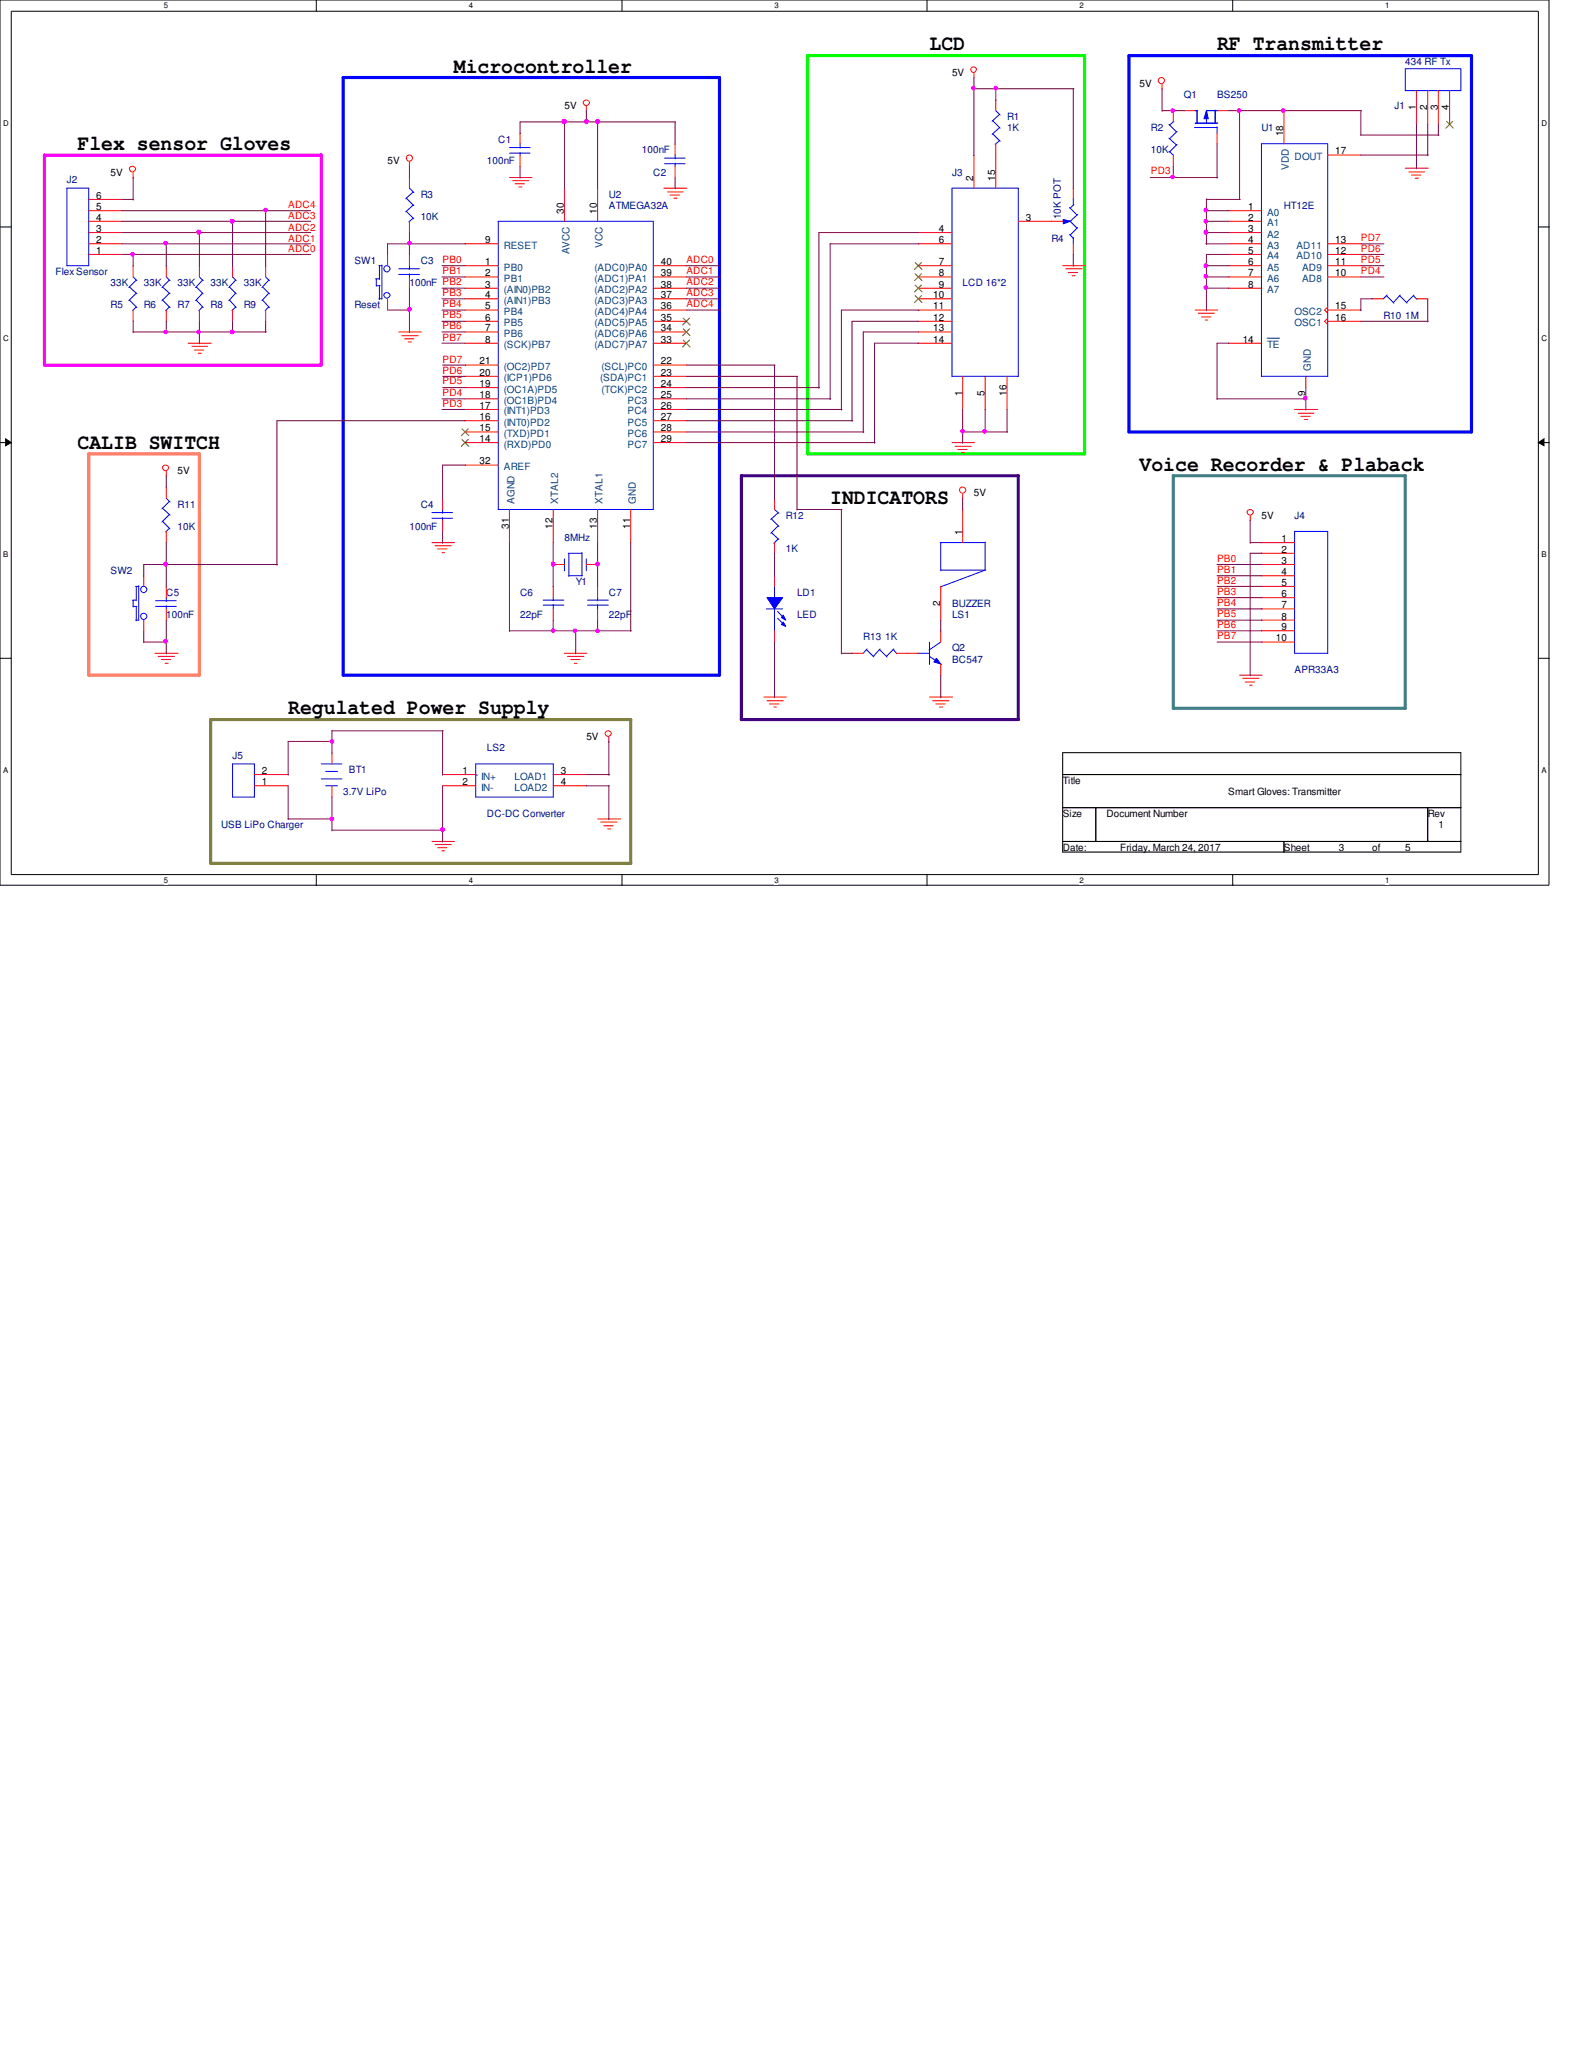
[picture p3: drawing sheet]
<svg xmlns="http://www.w3.org/2000/svg" width="216mm" height="279mm" viewBox="0 0 216 279" stroke-linecap="round" stroke-linejoin="round" font-family="sans-serif">
<path d="M0 0h209.8v119.9h-209.8zM1.5 1.5h206.9v116.9h-206.9z" fill="none" stroke="#000" stroke-width=".14"/>
<g fill="#fff">
<path d="M22.2 .2h.5v1.2h-.5z"/>
<path d="M22.2 118.6h.5v1.2h-.5z"/>
</g>
<path d="M42.8 0v1.5M42.8 118.4v1.6" fill="none" stroke="#000" stroke-width=".14"/>
<g fill="#fff">
<path d="M63.5 .2h.5v1.2h-.5z"/>
<path d="M63.5 118.6h.5v1.2h-.5z"/>
</g>
<path d="M84.2 0v1.5M84.2 118.4v1.6" fill="none" stroke="#000" stroke-width=".14"/>
<g fill="#fff">
<path d="M104.9 .2h.5v1.2h-.5z"/>
<path d="M104.9 118.6h.5v1.2h-.5z"/>
</g>
<path d="M125.6 0v1.5M125.6 118.4v1.6" fill="none" stroke="#000" stroke-width=".14"/>
<g fill="#fff">
<path d="M146.2 .2h.5v1.2h-.5z"/>
<path d="M146.2 118.6h.5v1.2h-.5z"/>
</g>
<path d="M167 0v1.5M167 118.4v1.6" fill="none" stroke="#000" stroke-width=".14"/>
<g fill="#fff">
<path d="M187.6 .2h.5v1.2h-.5z"/>
<path d="M187.6 118.6h.5v1.2h-.5z"/>
<path d="M.4 16.1h.6v1.2h-.6z"/>
<path d="M208.8 16.1h.6v1.2h-.6z"/>
<path d="M.4 45.3h.6v1.2h-.6z"/>
<path d="M208.8 45.3h.6v1.2h-.6z"/>
</g>
<path d="M0 30.7h1.5M208.4 30.7h1.5" fill="none" stroke="#000" stroke-width=".14"/>
<g fill="#fff">
<path d="M.4 74.5h.6v1.2h-.6z"/>
<path d="M208.8 74.5h.6v1.2h-.6z"/>
</g>
<path d="M0 59.9h1.5M.8 59.4l.7 .5-.7 .5zM208.4 59.9l.7-.5v1zM208.4 59.9h1.5" fill="none" stroke="#000" stroke-width=".14"/>
<path d="M.8 59.4l.7 .5-.7 .5zM208.4 59.9l.7-.5v1z" fill="#000"/>
<g fill="#fff">
<path d="M.4 103.7h.7v1.2h-.7z"/>
<path d="M208.8 103.7h.7v1.2h-.7z"/>
</g>
<path d="M0 89.2h1.5M208.4 89.2h1.5M143.9 101.9h54v13.5h-54zM143.9 104.9h54M143.9 109.4h54M143.9 114h54M148.4 109.4v4.6M173.9 114v1.4M193.4 109.4v4.6" fill="none" stroke="#000" stroke-width=".14"/>
<path d="M46.5 10.5h51v80.9h-51zM152.9 7.5h46.4v51h-46.4z" fill="none" stroke="#00f" stroke-width=".42"/>
<path d="M109.4 7.5h37.5v54h-37.5z" fill="none" stroke="#0f0" stroke-width=".42"/>
<path d="M12 61.5h15v29.9h-15z" fill="none" stroke="#ff8040" stroke-width=".42"/>
<path d="M100.4 64.4h37.5v33.1h-37.5z" fill="none" stroke="#400080" stroke-width=".42"/>
<path d="M28.5 97.5h56.9v19.4h-56.9z" fill="none" stroke="#808040" stroke-width=".42"/>
<path d="M6 21h37.5v28.4h-37.5z" fill="none" stroke="#f0f" stroke-width=".42"/>
<path d="M158.9 64.4h31.4v31.5h-31.4z" fill="none" stroke="#408080" stroke-width=".42"/>
<g fill="none" stroke="#f00" stroke-width=".14">
<path d="M70.4 18v1.5M79.4 14.4v.7M131.9 9.9v.7M134.9 13.5v1.5M134.9 19.5v1.5M157.4 11.4v.7M158.9 15v1.5M173.9 15v4.5M12 33h4.5M12 28.5h4.5M12 30h4.5M12 31.5h4.5"/>
<path d="M12 34.5h4.5M12 27h4.5M18 23.4v.7M27 36v1.5M31.5 36v1.5M52.5 34.5v1.5M55.5 21.9v.7M63 36h4.5M63 33h4.5M63 37.5h4.5M63 39h4.5M69 24h3.1"/>
<path d="M69.4 24.5h2.2M69.8 24.9h1.2M70.3 25.3h.4M70.4 21v1.5M76.5 25.5v4.5M80.9 25.5v4.5M88.5 36h4.5M88.5 37.5h4.5M88.5 39h4.5M89.9 25.5h3.1M90.4 26h2.1M90.8 26.4h1.2"/>
<path d="M91.3 26.8h.4M143.9 36h3.1M144.4 36.4h2.2M144.7 36.9h1.3M145.2 37.3h.4M158.9 21v1.5M166.4 36h4.5M166.4 33h4.5M166.4 37.5h4.5M166.4 39h4.5M166.4 28.5h4.5M166.4 30h4.5"/>
<path d="M166.4 31.5h4.5M166.4 34.5h4.5M179.8 36h4.5M179.8 33h4.5M179.8 37.5h4.5M179.8 34.5h4.5M179.8 21h4.5M190.3 22.8h3.2M190.8 23.3h2.2M191.2 23.7h1.2M191.7 24.1h.4M25.5 46.5h3.1"/>
<path d="M26 46.9h2.1M26.3 47.4h1.3M26.8 47.8h.5M27 42v1.5M31.5 42v1.5M52.5 40.5v1.5M54 45h3.1M54.4 45.5h2.2M54.8 45.9h1.2M55.3 46.3h.4M63 59.9h4.5M63 45h4.5"/>
<path d="M63 42h4.5M63 55.5h4.5M63 46.5h4.5M63 58.5h4.5M63 57h4.5M63 54h4.5M63 52.5h4.5M63 51h4.5M63 49.4h4.5M63 40.5h4.5M63 43.5h4.5M88.5 59.9h4.5"/>
<path d="M88.5 45h4.5M88.5 42h4.5M88.5 55.5h4.5M88.5 46.5h4.5M88.5 58.5h4.5M88.5 57h4.5M88.5 54h4.5M88.5 52.5h4.5M88.5 51h4.5M88.5 49.4h4.5M88.5 40.5h4.5M88.5 43.5h4.5"/>
<path d="M128.9 59.9h3.1M161.9 42h3M162.3 42.4h2.2M162.7 42.9h1.3M163.2 43.3h.4M166.4 46.5h4.5M175.3 55.5h3.2M175.9 56h2.1M176.2 56.4h1.3M176.7 56.8h.4M176.9 51v1.5M179.8 42h4.5"/>
<path d="M179.8 43.5h4.5M179.8 41.6l-.4 .4 .4 .4M179.8 43.1l-.4 .4 .4 .4M185.8 40.5h1.6M191.9 40.5h1.5M19.5 78v1.4M22.5 63.8v.7M22.5 79.4v1.5M58.5 73.5h3.1M58.9 73.9h2.2M59.3 74.3h1.2M59.9 74.8h.3"/>
<path d="M63 63h4.5M69 69v4.5M74.9 69v4.5M74.9 79.4v1.5M80.9 69v4.5M85.4 69v4.5M104.9 67.5v1.5M104.9 73.5v1.4M129.4 60.5h2.2M129.7 60.9h1.3M130.2 61.3h.4M130.4 66.9v.7"/>
<path d="M169.3 69.9v.6M19.5 84v1.4M21 88.5h3.1M21.4 88.9h2.2M21.8 89.3h1.3M22.4 89.8h.4M22.5 82.5v1.5M74.9 82.5v1.5M76.5 88.5h3M76.9 88.9h2.2M77.3 89.3h1.3M77.8 89.8h.3"/>
<path d="M82.5 99.8v.7M103.5 94.4h3M103.9 94.9h2.2M104.2 95.3h1.3M104.8 95.8h.4M115.4 88.5h1.5M121.4 88.5h1.5M125.9 94.4h3.1M126.3 94.9h2.2M126.7 95.3h1.3M127.3 95.8h.4M167.9 91.4h3"/>
<path d="M168.3 91.9h2.2M168.7 92.4h1.2M169.2 92.8h.4M34.5 106.4h4.5M34.5 104.9h4.5M58.5 114h3.1M58.9 114.4h2.2M59.3 114.8h1.2M59.9 115.2h.3M59.9 106.4h4.5M59.9 104.9h4.5M74.9 106.4h4.5"/>
<path d="M74.9 104.9h4.5M80.9 110.9h3.2M81.4 111.3h2.2M81.8 111.8h1.3M82.3 112.3h.4"/>
<circle cx="79.4" cy="13.9" r=".4"/>
<circle cx="131.9" cy="9.4" r=".38"/>
<circle cx="157.3" cy="10.9" r=".42"/>
<circle cx="18" cy="22.9" r=".4"/>
<circle cx="55.5" cy="21.4" r=".42"/>
<circle cx="22.5" cy="63.4" r=".4"/>
<circle cx="130.4" cy="66.4" r=".42"/>
<circle cx="169.4" cy="69.4" r=".4"/>
<circle cx="82.4" cy="99.3" r=".4"/>
</g>
<g fill="none" stroke="#00f" stroke-width=".14">
<path d="M69 20h2.8M70.4 19.5v.6M134.5 16.3l1 1.1M134.5 18.1l1 1M134.9 15l.6 .6M135.4 15.5l-1 .9M135.4 17.3l-1 .9M135.4 19.1l-.6 .5M158.3 18.7l1 .9M158.3 16.8l1 1.1M159 16.4l-.6 .5M159.4 19.6l-1 1"/>
<path d="M159.4 17.8l-1 1M161.8 17.3h3M161.9 16.7h3M161.9 15h.3M162.1 15v1.8M163.4 15h1.5M163.4 15.7v1.1M164.6 14.9v1.8M164.8 17.2v.8M170.9 19.5h8.9v31.5h-8.9zM9.1 25.5h2.9v10.5h-2.9zM26.6 38.9l.9 .9"/>
<path d="M27 37.5l.5 .5M27.4 37.9l-.9 1M27.4 39.7l-.9 1M31.1 38.9l.9 .9M31.5 37.5l.5 .5M31.9 37.9l-.9 1M31.9 39.7l-.9 1M50.9 37.8h.5M51 37.8v1M51 38.7h.5M51.3 36h.4M51.4 36v1.8"/>
<path d="M51.4 38.7v1.9M51.7 35.9v4.6h-.4M67.5 30h21v39h-21zM69 20.7h2.8M70.4 20.7v.3M158.3 20.5l.6 .5M187.9 40l-.5 .5M189.7 40l-1 1M191.5 40l-1 1M26.6 40.6l.9 1.1M27.4 41.6l-.5 .5M31.1 40.6l.9 1.1"/>
<path d="M31.9 41.6l-.5 .5M187.8 40l1 1.1M189.6 40l1 1.1M191.4 40l.5 .6M18.4 79.4h.4M18.5 79.4v2M18.8 79.3v4.7h-.4M104.5 70.3l1 1M104.5 72.1l1 1M104.9 69l.6 .5M105.4 69.4l-1 1M105.4 71.2l-1 1"/>
<path d="M105.4 73l-.6 .6M17.9 81.3h.6M18 82.1h.5M18 81.3v.9M18.5 82.1v2M21.1 81.4h2.8M21.1 82.1h2.8M22.5 80.9v.5M22.5 82v.5M73.6 82h2.8M73.6 81.3h2.8M74.9 80.9v.5"/>
<path d="M74.9 81.9v.6M117.3 88l1.1 1M117.4 87.9l-.5 .6M119.1 88l1 1M119.2 87.9l-.9 1M121 88l.5 .6M121.1 87.9l-1 1M31.5 103.5h3v4.5h-3zM64.4 103.5h10.5v4.5h-10.5zM64.6 104.9v.2z"/>
<circle cx="52.4" cy="36.4" r=".42"/>
<circle cx="52.4" cy="40" r=".4"/>
<circle cx="19.5" cy="79.8" r=".42"/>
<circle cx="19.5" cy="83.5" r=".42"/>
</g>
<path d="M62.6 59.5l.9 1M62.6 58.1l.9 .9M63.4 59.5l-.9 1M63.4 58.1l-.9 .9M92.5 43.1l1 .9M92.5 44.5l1 1M92.5 46.1l1 .9M93.4 43.1l-.9 .9M93.4 44.5l-.9 1M93.4 46.1l-.9 .9" fill="none" stroke="#804000" stroke-width=".14"/>
<path d="M171.6 45.8h1.7" fill="none" stroke="#004080" stroke-width=".14"/>
<path d="M163.4 15l.3 1.1h-.6z" fill="#00f"/>
<g fill="none" stroke="#00f" stroke-width=".14">
<path d="M163.4 15l.3 1.1h-.6zM190.3 9.3h7.6v3h-7.6zM35.6 38.9l.9 .9M36 37.5l.5 .5M36.4 37.9l-.9 1M36.4 39.7l-.9 1M55 26.8l1 1.1M55 28.6l1 1M55.5 25.5l.5 .6M56 26l-1.1 .9M56 27.8l-1.1 .9M56 29.5l-.6 .6"/>
<path d="M90 21.4h2.8M90 22.2h2.8M91.4 21v.5M91.4 22.1v.4M128.9 25.5h9v25.5h-9zM35.6 40.6l.9 1.1M36.4 41.6l-.5 .5M22 68.8l1 1M22 70.6l1 1M22.5 67.5l.5 .5M22.9 67.9l-1 1M22.9 69.7l-1 1"/>
<path d="M22.9 71.5l-.5 .6M58.5 69.4h2.8M58.5 70.2h2.8M59.9 69v.5M59.9 70.1v.3M76.5 75.7v1.6M77 74.9h1.8M77 74.9v3.2M77 78h1.9M78.8 74.8v3.2M79.4 75.7v1.6M127.3 73.5h6.1"/>
<path d="M127.4 73.5v3.8M127.4 77.2h6.1M133.4 73.4v3.8l-6.1 2.3M79.6 82h2.8M79.6 81.3h2.8M80.9 80.9v.5M80.9 81.9v.6M124.3 88.5h1.6M125.9 88.9l1.6 1.1M125.9 87v3M127.4 87l-1.6 1.1"/>
</g>
<g fill="none" stroke="#f00" stroke-width=".14">
<path d="M91.4 19.5v1.5M160.4 15h1.5M164.8 18v1.5M164.8 15h1.6M191.9 12.3v4.5M193.4 12.3v4.5M194.8 12.3v4.5M196.3 12.3v4.5M36 36v1.5M55.5 24v1.5M55.5 30v1.5M91.4 22.5v1.5"/>
<path d="M124.4 31.5h4.5M124.4 33h4.5M124.4 36h4.5M124.4 37.5h4.5M124.4 39h4.5M131.9 21v4.5M134.9 21v4.5M137.9 30h4.5M36 42v1.5M124.4 40.5h4.5M124.4 42h4.5M124.4 43.5h4.5"/>
<path d="M124.4 45h4.5M124.4 46.5h4.5M130.4 51v4.5M133.4 51v4.5M136.4 51v4.5M22.5 66v1.5M22.5 72v1.5M59.9 67.5v1.5M59.9 70.4v1.6M74.9 76.5h1.6M79.4 76.5h1.5M80.9 79.4v1.5"/>
<path d="M127.4 79.4v4.6M130.4 69v4.5M80.9 82.5v1.5"/>
</g>
<path d="M195.9 16.4l.9 1M196.8 16.4l-1 1M124 35.6l.9 .9M124 37.1l.9 .9M124 38.6l.9 .9M124.8 35.6l-.9 .9M124.8 37.1l-.9 .9M124.8 38.6l-.9 .9M124 40l.9 1M124.8 40l-.9 1" fill="none" stroke="#804000" stroke-width=".14"/>
<path d="M126.8 89.2l.6 .7-.9-.2z" fill="#00f"/>
<path d="M22 38.9l1 .9M22.5 37.5l.5 .5M22.9 37.9l-1 1M22.9 39.7l-1 1M22 40.6l1 1.1M22.9 41.6l-.5 .5M104.9 79.4v1.6M103.8 82.5h2.2M104.9 82.5v3M126.8 89.2l.6 .7-.9-.2z" fill="none" stroke="#00f" stroke-width=".14"/>
<path d="M22.5 36v1.5M22.5 42v1.5M122.9 88.5h1.5M127.4 85.4v1.6M127.4 89.9v1.5" fill="none" stroke="#f00" stroke-width=".14"/>
<path d="M103.9 80.9h2.1l-1.1 1.6z" fill-rule="evenodd" fill="#00f"/>
<path d="M103.9 80.9h2.1l-1.1 1.6z" fill="none" stroke="#00f" stroke-width=".14"/>
<path d="M106.1 84.2l.3 .6-.6-.2z" fill-rule="evenodd" fill="#00f"/>
<path d="M106.1 84.2l.3 .6-.6-.2z" fill="none" stroke="#00f" stroke-width=".14"/>
<path d="M106.1 83.3l.3 .7-.6-.3z" fill-rule="evenodd" fill="#00f"/>
<path d="M105.3 82.8l1 1M105.3 83.7l1 1M106.1 83.3l.3 .7-.6-.3zM43.5 103.5h2.8M43.5 105.5h2.8M44.1 106.4h1.6M44.1 104.5h1.6" fill="none" stroke="#00f" stroke-width=".14"/>
<path d="M104.9 78v1.4M104.9 85.4v1.6M45 101.9v1.6M45 106.4v1.6" fill="none" stroke="#f00" stroke-width=".14"/>
<path d="M144 29.7l.9 .3-.9 .3z" fill="#00f"/>
<g fill="none" stroke="#00f" stroke-width=".14">
<path d="M17.5 38.9l1 .9M18 37.5l.5 .5M18.5 37.9l-1.1 1M18.5 39.7l-1.1 1M54 36.4h2.8M54 37.2h2.8M55.5 36v.5M55.5 37.1v.4M143.8 30h.4M144 29.7l.9 .3-.9 .3zM144.9 31.8l.5 .5M144.9 29.9l1 1"/>
<path d="M144.9 28.1l1 1M145.4 26.9v.9M145.4 32.2v.8M145.5 27.7l-.6 .5M146 30.8l-1.1 1M146 29l-1.1 1M17.5 40.6l1 1.1M18.5 41.6l-.6 .5M175.3 72h4.5v16.5h-4.5z"/>
</g>
<g fill="none" stroke="#f00" stroke-width=".14">
<path d="M18 36v1.5M55.5 34.5v1.5M55.5 37.5v1.5M142.4 30h1.5M145.4 25.5v1.5M145.4 33v1.5M18 42v1.5M170.9 73.5h4.4M170.9 74.9h4.4M170.9 76.5h4.4M170.9 78h4.4M170.9 79.4h4.4"/>
<path d="M170.9 80.9h4.4M170.9 82.5h4.4M170.9 84h4.4M170.9 85.4h4.4M170.9 87h4.4"/>
</g>
<g fill="none" stroke="#800040" stroke-width=".14">
<path d="M76.5 16.5v9.1M79.4 15v1.6M80.9 16.5v9.1M91.4 16.5v3.1M91.5 16.5h-21.1v1.6M131.9 12h13.6M131.9 10.5v10.6M134.9 12v1.6M145.4 12v13.6M157.4 15h3M157.4 12v3.1M164.8 19.5v4.6"/>
<path d="M166.4 15h18M167.9 14.9v12.1M184.3 15v3.4M184.3 18.3h10.6M191.9 16.8v6.1M193.4 16.8v4.3M194.8 16.8v1.6M16.5 33h25.6M16.5 31.5h25.6M16.5 34.5h25.6M16.5 28.5h25.6M16.5 30h25.6"/>
<path d="M16.5 27h1.6M18 24v3.1M18 34.5v1.6M22.5 33v3.1M27 31.5v4.6M31.5 30v6.1M36 28.5v7.6M55.5 22.5v1.6M55.5 31.5v3M55.5 39v6M59.9 36h3.1M59.9 37.5h3.1"/>
<path d="M59.9 39h3.1M63.1 33h-10.6v1.5M70.4 22.5v1.6M91.4 24v1.6M92.9 36h4.6M93 37.5h4.5M93 39h4.5M124.5 33h-12.1v21.1M124.5 31.5h-13.6v21.1M145.4 34.5v1.6M155.8 24h9.1M158.9 22.5v1.6"/>
<path d="M163.3 33h3.1M163.4 31.5h3.1M163.4 36h3.1M163.4 37.5h3.1M163.4 26.9v6.2M163.4 39h3.1M163.4 28.5h3.1M163.4 30h3.1M163.4 27h4.6M166.5 34.5h-3.1v7.6M184.3 33h3.2M184.3 36h3.2"/>
<path d="M184.3 37.5h3.2M184.3 34.5h3.2M184.3 21h9.2M18 45h18.1M18 43.5v1.5M22.5 43.5v1.5M27 43.5v3.1M31.5 43.5v1.5M36 43.5v1.5M52.5 42h3M59.9 54h3.1M59.9 45h3.1"/>
<path d="M59.9 42h3.1M59.9 43.5h3.1M59.9 46.5h3.1M59.9 55.5h3.1M59.9 40.5h3.1M59.9 51h3.2M59.9 52.5h3.2M59.9 49.4h3.2M63.1 57h-25.6v19.5M93 59.9h25.5M93 54h19.5M93 58.5h24"/>
<path d="M93 42h4.5M93 51h15M93 57h22.5M93 52.5h18M93 55.5h21M93 49.4h12M93 40.5h4.5M104.9 49.4v18.2M107.9 51v18.1M124.5 46.5h-6.1v13.5M124.5 45h-7.6v13.6M124.5 42h-10.5v13.5"/>
<path d="M124.5 43.5h-9.1v13.6M130.4 58.5h6.1M130.4 55.5v4.5M133.4 55.5v3.1M136.4 55.5v3.1M164.8 54h12.2M166.5 46.5h-1.7v7.6M176.9 52.5v3M184.3 43.5h9.2M185.9 40.5h-1.6v1.6M193.4 40.5v3.1M22.5 64.4v1.6"/>
<path d="M22.5 73.5v6M37.6 76.5h-18.1v1.6M59.9 72v1.6M63.1 63h-3.2v4.6M69 73.5v12M74.9 73.5v6M80.9 73.5v6M85.4 73.5v12M104.9 74.9v3.2M107.9 69h6.1M114 69v19.6M130.4 67.5v1.6"/>
<path d="M164.8 76.5h6.1M164.8 78h6.1M164.8 79.4h6.1M169.3 70.4v3.2M169.3 73.5h1.6M170.9 74.9h-1.6v16.6M19.5 85.4v1.6M19.5 87h3.1M22.5 84v4.6M59.9 99v6M60 99h-15v3M69 85.4h16.5"/>
<path d="M74.9 84v1.5M78 85.4v3.2M80.9 84v1.5M104.9 87v7.5M114 88.5h1.5M127.4 84v1.5M127.4 91.4v3.1M164.8 85.4h6.1M164.8 87h6.1M164.8 80.9h6.1M164.8 82.5h6.1M164.8 84h6.1"/>
<path d="M39 110.9h6M39 106.4v4.6M45 108v4.5M45 112.4h15M45 100.4h-6v4.6M59.9 106.4v7.6M79.4 106.4h3.1M79.4 104.9h3.1M82.5 100.4v4.6M82.5 106.4v4.6"/>
</g>
<path d="M55.2 41.8l.3-.1 .2 .2-.2 .3-.2-.1z" fill-rule="evenodd" fill="#f0f"/>
<path d="M55.2 41.8l.3-.1 .2 .2-.2 .3-.2-.1z" fill="none" stroke="#f0f" stroke-width=".14"/>
<path d="M80.7 85.3l.2-.1 .3 .2-.3 .3-.1-.1z" fill-rule="evenodd" fill="#f0f"/>
<path d="M80.7 85.3l.2-.1 .3 .2-.3 .3-.1-.1z" fill="none" stroke="#f0f" stroke-width=".14"/>
<path d="M130.2 58.3l.2-.1 .2 .2-.2 .3-.2-.1z" fill-rule="evenodd" fill="#f0f"/>
<path d="M130.2 58.3l.2-.1 .2 .2-.2 .3-.2-.1z" fill="none" stroke="#f0f" stroke-width=".14"/>
<path d="M133.1 58.3l.2-.1 .3 .2-.3 .3-.1-.1z" fill-rule="evenodd" fill="#f0f"/>
<path d="M133.1 58.3l.2-.1 .3 .2-.3 .3-.1-.1z" fill="none" stroke="#f0f" stroke-width=".14"/>
<circle cx="74.9" cy="76.4" r=".28" fill="#f0f"/>
<circle cx="74.9" cy="76.4" r=".28" fill="none" stroke="#f0f" stroke-width=".14"/>
<circle cx="80.9" cy="76.4" r=".28" fill="#f0f"/>
<circle cx="80.9" cy="76.4" r=".28" fill="none" stroke="#f0f" stroke-width=".14"/>
<path d="M55.2 32.8l.3-.1 .2 .2-.2 .3-.2-.1z" fill-rule="evenodd" fill="#f0f"/>
<path d="M55.2 32.8l.3-.1 .2 .2-.2 .3-.2-.1z" fill="none" stroke="#f0f" stroke-width=".14"/>
<path d="M22.2 86.7l.2-.1 .3 .3-.3 .2-.2-.1z" fill-rule="evenodd" fill="#f0f"/>
<path d="M22.2 86.7l.2-.1 .3 .3-.3 .2-.2-.1z" fill="none" stroke="#f0f" stroke-width=".14"/>
<path d="M74.7 85.3l.2-.1 .3 .2-.3 .3-.2-.1z" fill-rule="evenodd" fill="#f0f"/>
<path d="M74.7 85.3l.2-.1 .3 .2-.3 .3-.2-.1z" fill="none" stroke="#f0f" stroke-width=".14"/>
<path d="M77.7 85.3l.2-.1 .2 .2-.2 .3-.2-.1z" fill-rule="evenodd" fill="#f0f"/>
<path d="M77.7 85.3l.2-.1 .2 .2-.2 .3-.2-.1z" fill="none" stroke="#f0f" stroke-width=".14"/>
<circle cx="22.4" cy="76.4" r=".28" fill="#f0f"/>
<circle cx="22.4" cy="76.4" r=".28" fill="none" stroke="#f0f" stroke-width=".14"/>
<path d="M44.7 110.8l.3-.1 .2 .2-.2 .3-.2-.1z" fill-rule="evenodd" fill="#f0f"/>
<path d="M44.7 110.8l.3-.1 .2 .2-.2 .3-.2-.1z" fill="none" stroke="#f0f" stroke-width=".14"/>
<path d="M44.7 100.3l.3-.1 .2 .2-.2 .3-.2-.1z" fill-rule="evenodd" fill="#f0f"/>
<path d="M44.7 100.3l.3-.1 .2 .2-.2 .3-.2-.1z" fill="none" stroke="#f0f" stroke-width=".14"/>
<path d="M59.7 112.2l.2-.1 .3 .3-.3 .2-.1-.1z" fill-rule="evenodd" fill="#f0f"/>
<path d="M59.7 112.2l.2-.1 .3 .3-.3 .2-.1-.1z" fill="none" stroke="#f0f" stroke-width=".14"/>
<path d="M163.1 38.8l.2-.1 .3 .2-.3 .3-.2-.1z" fill-rule="evenodd" fill="#f0f"/>
<path d="M163.1 38.8l.2-.1 .3 .2-.3 .3-.2-.1z" fill="none" stroke="#f0f" stroke-width=".14"/>
<path d="M163.1 37.3l.2-.1 .3 .2-.3 .3-.2-.1z" fill-rule="evenodd" fill="#f0f"/>
<path d="M163.1 37.3l.2-.1 .3 .2-.3 .3-.2-.1z" fill="none" stroke="#f0f" stroke-width=".14"/>
<circle cx="163.3" cy="31.4" r=".28" fill="#f0f"/>
<circle cx="163.3" cy="31.4" r=".28" fill="none" stroke="#f0f" stroke-width=".14"/>
<path d="M163.1 28.3l.2-.1 .3 .2-.3 .3-.2-.1z" fill-rule="evenodd" fill="#f0f"/>
<path d="M163.1 28.3l.2-.1 .3 .2-.3 .3-.2-.1z" fill="none" stroke="#f0f" stroke-width=".14"/>
<path d="M163.1 29.8l.2-.1 .3 .3-.3 .2-.2-.1z" fill-rule="evenodd" fill="#f0f"/>
<path d="M163.1 29.8l.2-.1 .3 .3-.3 .2-.2-.1z" fill="none" stroke="#f0f" stroke-width=".14"/>
<path d="M163.1 35.8l.2-.1 .3 .3-.3 .2-.2-.1z" fill-rule="evenodd" fill="#f0f"/>
<path d="M163.1 35.8l.2-.1 .3 .3-.3 .2-.2-.1z" fill="none" stroke="#f0f" stroke-width=".14"/>
<path d="M31.2 29.8a.29 .29 0 0 1 .3-.1 .29 .29 0 0 1 .2 .4l-.3 .1-.2-.1z" fill-rule="evenodd" fill="#f0f"/>
<path d="M31.2 29.8a.29 .29 0 0 1 .3-.1 .29 .29 0 0 1 .2 .4l-.3 .1-.2-.1z" fill="none" stroke="#f0f" stroke-width=".14"/>
<path d="M17.7 34.3l.2-.1 .3 .3-.3 .2-.1-.1z" fill-rule="evenodd" fill="#f0f"/>
<path d="M17.7 34.3l.2-.1 .3 .3-.3 .2-.1-.1z" fill="none" stroke="#f0f" stroke-width=".14"/>
<path d="M22.3 32.7h.3l.1 .2-.3 .3-.2-.3z" fill-rule="evenodd" fill="#f0f"/>
<path d="M22.3 32.7h.3l.1 .2-.3 .3-.2-.3z" fill="none" stroke="#f0f" stroke-width=".14"/>
<circle cx="26.9" cy="31.4" r=".28" fill="#f0f"/>
<circle cx="26.9" cy="31.4" r=".28" fill="none" stroke="#f0f" stroke-width=".14"/>
<path d="M35.8 28.3l.2-.1 .2 .2-.2 .3-.2-.1z" fill-rule="evenodd" fill="#f0f"/>
<path d="M35.8 28.3l.2-.1 .2 .2-.2 .3-.2-.1z" fill="none" stroke="#f0f" stroke-width=".14"/>
<path d="M22.2 44.8l.2-.1 .3 .3-.3 .2-.2-.1z" fill-rule="evenodd" fill="#f0f"/>
<path d="M22.2 44.8l.2-.1 .3 .3-.3 .2-.2-.1z" fill="none" stroke="#f0f" stroke-width=".14"/>
<path d="M26.7 44.8l.2-.1 .3 .3-.3 .2-.2-.1z" fill-rule="evenodd" fill="#f0f"/>
<path d="M26.7 44.8l.2-.1 .3 .3-.3 .2-.2-.1z" fill="none" stroke="#f0f" stroke-width=".14"/>
<path d="M31.2 44.8a.29 .29 0 0 1 .3-.1 .29 .29 0 0 1 .2 .4l-.3 .1-.2-.1z" fill-rule="evenodd" fill="#f0f"/>
<path d="M31.2 44.8a.29 .29 0 0 1 .3-.1 .29 .29 0 0 1 .2 .4l-.3 .1-.2-.1z" fill="none" stroke="#f0f" stroke-width=".14"/>
<path d="M176.6 53.7h.3l.1 .2-.2 .3-.3-.3z" fill-rule="evenodd" fill="#f0f"/>
<path d="M176.6 53.7h.3l.1 .2-.2 .3-.3-.3z" fill="none" stroke="#f0f" stroke-width=".14"/>
<path d="M158.6 14.8l.2-.1 .3 .3-.3 .2-.2-.1z" fill-rule="evenodd" fill="#f0f"/>
<path d="M158.6 14.8l.2-.1 .3 .3-.3 .2-.2-.1z" fill="none" stroke="#f0f" stroke-width=".14"/>
<circle cx="80.9" cy="16.5" r=".28" fill="#f0f"/>
<circle cx="80.9" cy="16.5" r=".28" fill="none" stroke="#f0f" stroke-width=".14"/>
<path d="M131.6 11.8l.2-.1 .3 .2-.3 .3-.2-.1z" fill-rule="evenodd" fill="#f0f"/>
<path d="M131.6 11.8l.2-.1 .3 .2-.3 .3-.2-.1z" fill="none" stroke="#f0f" stroke-width=".14"/>
<path d="M134.6 11.8l.3-.1 .2 .2-.2 .3-.2-.1z" fill-rule="evenodd" fill="#f0f"/>
<path d="M134.6 11.8l.3-.1 .2 .2-.2 .3-.2-.1z" fill="none" stroke="#f0f" stroke-width=".14"/>
<circle cx="76.4" cy="16.5" r=".31" fill="#f0f"/>
<circle cx="76.4" cy="16.5" r=".31" fill="none" stroke="#f0f" stroke-width=".14"/>
<circle cx="79.4" cy="16.5" r=".28" fill="#f0f"/>
<circle cx="79.4" cy="16.5" r=".28" fill="none" stroke="#f0f" stroke-width=".14"/>
<path d="M158.6 23.8l.2-.1 .3 .3-.3 .2-.2-.1z" fill-rule="evenodd" fill="#f0f"/>
<path d="M158.6 23.8l.2-.1 .3 .3-.3 .2-.2-.1z" fill="none" stroke="#f0f" stroke-width=".14"/>
<path d="M167.6 14.8l.2-.1 .3 .3-.3 .2-.2-.1z" fill-rule="evenodd" fill="#f0f"/>
<path d="M167.6 14.8l.2-.1 .3 .3-.3 .2-.2-.1z" fill="none" stroke="#f0f" stroke-width=".14"/>
<path d="M173.6 14.8l.2-.1 .3 .3-.3 .2-.2-.1z" fill-rule="evenodd" fill="#f0f"/>
<path d="M173.6 14.8l.2-.1 .3 .3-.3 .2-.2-.1z" fill="none" stroke="#f0f" stroke-width=".14"/>
<g font-size="2.9">
<text x="61.5" y="9.8">Microcontroller</text>
<text x="125.9" y="6.8">LCD</text>
<text x="164.8" y="6.8">RF Transmitter</text>
<text x="10.5" y="20.3">Flex sensor Gloves</text>
<text x="10.5" y="60.8">CALIB SWITCH</text>
<text x="154.3" y="63.8">Voice Recorder &amp; Plaback</text>
<text x="112.4" y="68.2">INDICATORS</text>
<text x="39" y="96.7">Regulated Power Supply</text>
</g>
<g font-size="1.4">
<text x="128.9" y="10.3">5V</text>
<text x="154.3" y="11.8">5V</text>
<text x="76.5" y="14.8">5V</text>
<text x="191.8" y="14.9" transform="rotate(-90 191.8 14.9)">1</text>
<text x="193.3" y="14.9" transform="rotate(-90 193.3 14.9)">2</text>
<text x="194.7" y="14.9" transform="rotate(-90 194.7 14.9)">3</text>
<text x="196.3" y="14.9" transform="rotate(-90 196.3 14.9)">4</text>
<text x="15" y="23.8">5V</text>
<text x="52.5" y="22.3">5V</text>
<text x="173.8" y="18.5" transform="rotate(-90 173.8 18.5)">18</text>
<text x="180.8" y="20.9">17</text>
<text x="13" y="29.9">4</text>
<text x="13" y="28.4">5</text>
<text x="13" y="26.9">6</text>
<text x="76.4" y="29" transform="rotate(-90 76.4 29)">30</text>
<text x="80.9" y="29" transform="rotate(-90 80.9 29)">10</text>
<text x="131.8" y="24.5" transform="rotate(-90 131.8 24.5)">2</text>
<text x="134.8" y="24.5" transform="rotate(-90 134.8 24.5)">15</text>
<text x="138.9" y="29.9">3</text>
<text x="169.1" y="28.4">1</text>
<text x="169.1" y="29.9">2</text>
<text x="13" y="34.4">1</text>
<text x="13" y="32.9">2</text>
<text x="13" y="31.4">3</text>
<text x="65.7" y="32.9">9</text>
<text x="65.7" y="35.9">1</text>
<text x="89.5" y="35.9">40</text>
<text x="127.2" y="31.4">4</text>
<text x="127.2" y="32.9">6</text>
<text x="127.2" y="35.9">7</text>
<text x="169.1" y="31.4">3</text>
<text x="169.1" y="32.9">4</text>
<text x="169.1" y="34.4">5</text>
<text x="169.1" y="35.9">6</text>
<text x="180.8" y="35.9">11</text>
<text x="180.8" y="34.4">12</text>
<text x="180.8" y="32.9">13</text>
<text x="65.7" y="37.4">2</text>
<text x="65.7" y="38.9">3</text>
<text x="65.7" y="40.4">4</text>
<text x="65.7" y="41.9">5</text>
<text x="89.5" y="37.4">39</text>
<text x="89.5" y="38.9">38</text>
<text x="89.5" y="40.4">37</text>
<text x="89.5" y="41.9">36</text>
<text x="126.4" y="40.4">10</text>
<text x="126.4" y="41.9">11</text>
<text x="127.2" y="37.4">8</text>
<text x="127.2" y="38.9">9</text>
<text x="169.1" y="37.4">7</text>
<text x="169.1" y="38.9">8</text>
<text x="180.8" y="37.4">10</text>
<text x="180.8" y="41.9">15</text>
<text x="65.7" y="43.4">6</text>
<text x="65.7" y="44.9">7</text>
<text x="65.7" y="46.4">8</text>
<text x="89.5" y="43.4">35</text>
<text x="89.5" y="44.9">34</text>
<text x="89.5" y="46.4">33</text>
<text x="126.4" y="43.4">12</text>
<text x="126.4" y="44.9">13</text>
<text x="126.4" y="46.4">14</text>
<text x="168.3" y="46.4">14</text>
<text x="180.8" y="43.4">16</text>
<text x="64.9" y="53.9">18</text>
<text x="64.9" y="52.4">19</text>
<text x="64.9" y="50.9">20</text>
<text x="64.9" y="49.4">21</text>
<text x="89.5" y="49.4">22</text>
<text x="89.5" y="50.9">23</text>
<text x="89.5" y="52.4">24</text>
<text x="89.5" y="53.9">25</text>
<text x="130.3" y="53.6" transform="rotate(-90 130.3 53.6)">1</text>
<text x="133.4" y="53.6" transform="rotate(-90 133.4 53.6)">5</text>
<text x="136.3" y="53.6" transform="rotate(-90 136.3 53.6)">16</text>
<text x="176.8" y="53.6" transform="rotate(-90 176.8 53.6)">9</text>
<text x="64.9" y="59.9">14</text>
<text x="64.9" y="58.4">15</text>
<text x="64.9" y="56.9">16</text>
<text x="64.9" y="55.4">17</text>
<text x="89.5" y="55.4">26</text>
<text x="89.5" y="56.9">27</text>
<text x="89.5" y="58.4">28</text>
<text x="89.5" y="59.9">29</text>
<text x="24" y="64.3">5V</text>
<text x="64.9" y="62.9">32</text>
<text x="68.9" y="71.6" transform="rotate(-90 68.9 71.6)">31</text>
<text x="74.8" y="71.6" transform="rotate(-90 74.8 71.6)">12</text>
<text x="80.9" y="71.6" transform="rotate(-90 80.9 71.6)">13</text>
<text x="85.3" y="71.6" transform="rotate(-90 85.3 71.6)">11</text>
<text x="131.9" y="67.2">5V</text>
<text x="170.9" y="70.3">5V</text>
<text x="130.3" y="72.5" transform="rotate(-90 130.3 72.5)">1</text>
<text x="173.6" y="73.4">1</text>
<text x="173.6" y="74.8">2</text>
<text x="173.6" y="76.4">3</text>
<text x="173.6" y="77.9">4</text>
<text x="127.3" y="82" transform="rotate(-90 127.3 82)">2</text>
<text x="173.6" y="79.3">5</text>
<text x="173.6" y="80.9">6</text>
<text x="173.6" y="82.4">7</text>
<text x="173.6" y="83.9">8</text>
<text x="172.8" y="86.9">10</text>
<text x="173.6" y="85.3">9</text>
<text x="79.4" y="100.2">5V</text>
<text x="35.5" y="106.3">1</text>
<text x="35.5" y="104.8">2</text>
<text x="62.7" y="104.8">1</text>
<text x="62.7" y="106.3">2</text>
<text x="75.9" y="106.3">4</text>
<text x="75.9" y="104.8">3</text>
<text x="143.9" y="106.2">Title</text>
<text x="166.4" y="107.7">Smart Gloves: Transmitter</text>
<text x="143.9" y="110.7">Size</text>
<text x="149.9" y="110.7">Document Number</text>
<text x="193.4" y="110.7">Rev</text>
<text x="194.8" y="112.2">1</text>
<text x="143.9" y="115.2">Date:</text>
<text x="151.7" y="115.2">Friday, March 24, 2017</text>
<text x="173.9" y="115.2">Sheet</text>
<text x="181.4" y="115.2">3</text>
<text x="185.8" y="115.2">of</text>
<text x="190.3" y="115.2">5</text>
</g>
<g font-size="1.4" fill="#000080">
<text x="190.3" y="8.8">434 RF Tx</text>
<text x="136.4" y="16.3">R1</text>
<text x="136.4" y="17.8">1K</text>
<text x="155.9" y="17.8">R2</text>
<text x="160.4" y="13.3">Q1</text>
<text x="164.8" y="13.3">BS250</text>
<text x="170.9" y="17.8">U1</text>
<text x="188.9" y="14.8">J1</text>
<text x="66" y="22.3">100nF</text>
<text x="67.5" y="19.3">C1</text>
<text x="87" y="20.7">100nF</text>
<text x="88.5" y="23.8">C2</text>
<text x="128.9" y="23.8">J3</text>
<text x="155.9" y="20.7">10K</text>
<text x="9.1" y="24.8">J2</text>
<text x="57" y="26.8">R3</text>
<text x="57" y="29.8">10K</text>
<text x="82.5" y="26.8">U2</text>
<text x="82.5" y="28.3">ATMEGA32A</text>
<text x="143.7" y="29.7" transform="rotate(-90 143.7 29.7)">10K POT</text>
<text x="173.9" y="28.3">HT12E</text>
<text x="48" y="35.7">SW1</text>
<text x="57" y="35.7">C3</text>
<text x="142.4" y="32.8">R4</text>
<text x="7.5" y="37.3">Flex Sensor</text>
<text x="15" y="41.7">R5</text>
<text x="15" y="38.8">33K</text>
<text x="19.5" y="41.7">R6</text>
<text x="19.5" y="38.8">33K</text>
<text x="24" y="41.7">R7</text>
<text x="24" y="38.8">33K</text>
<text x="28.5" y="41.7">R8</text>
<text x="28.5" y="38.8">33K</text>
<text x="33" y="41.7">R9</text>
<text x="33" y="38.8">33K</text>
<text x="48" y="41.7">Reset</text>
<text x="55.5" y="38.8">100nF PB2</text>
<text x="130.4" y="38.8">LCD 16*2</text>
<text x="187.4" y="43.3">R10 1M</text>
<text x="24" y="68.7">R11</text>
<text x="24" y="71.7">10K</text>
<text x="55.5" y="71.7">100nF</text>
<text x="57" y="68.7">C4</text>
<text x="106.4" y="70.3">R12</text>
<text x="175.3" y="70.3">J4</text>
<text x="15" y="77.7">SW2</text>
<text x="76.5" y="73.2">8MHz</text>
<text x="106.4" y="74.8">1K</text>
<text x="22.5" y="80.7">C5</text>
<text x="22.5" y="83.7">100nF</text>
<text x="70.4" y="80.7">C6</text>
<text x="70.4" y="83.7">22pF</text>
<text x="78" y="79.2">Y1</text>
<text x="82.5" y="80.7">C7</text>
<text x="82.5" y="83.7">22pF</text>
<text x="108" y="80.7">LD1</text>
<text x="108" y="83.7">LED</text>
<text x="128.9" y="83.7">LS1</text>
<text x="128.9" y="82.2">BUZZER</text>
<text x="116.9" y="86.7">R13 1K</text>
<text x="128.9" y="88.2">Q2</text>
<text x="128.9" y="89.7">BC547</text>
<text x="175.3" y="91.2">APR33A3</text>
<text x="66" y="101.7">LS2</text>
<text x="31.5" y="102.8">J5</text>
<text x="46.5" y="107.7">3.7V LiPo</text>
<text x="47.2" y="104.7">BT1</text>
<text x="30" y="112.2">USB LiPo Charger</text>
<text x="66" y="110.7">DC-DC Converter</text>
</g>
<g font-size="1.4" fill="#f00">
<text x="155.9" y="23.6">PD3</text>
<text x="39" y="29.6">ADC3</text>
<text x="39" y="28.1">ADC4</text>
<text x="39" y="34.1">ADC0</text>
<text x="39" y="32.8">ADC1</text>
<text x="39" y="31.2">ADC2</text>
<text x="59.9" y="35.6">PB0</text>
<text x="93" y="35.6">ADC0</text>
<text x="184.3" y="32.6">PD7</text>
<text x="184.3" y="34.1">PD6</text>
<text x="184.3" y="35.6">PD5</text>
<text x="59.9" y="37.1">PB1</text>
<text x="59.9" y="40.1">PB3</text>
<text x="59.9" y="41.6">PB4</text>
<text x="93" y="37.1">ADC1</text>
<text x="93" y="38.6">ADC2</text>
<text x="93" y="40.1">ADC3</text>
<text x="93" y="41.6">ADC4</text>
<text x="184.3" y="37.1">PD4</text>
<text x="59.9" y="43.1">PB5</text>
<text x="59.9" y="44.6">PB6</text>
<text x="59.9" y="46.1">PB7</text>
<text x="59.9" y="50.6">PD6</text>
<text x="59.9" y="52.1">PD5</text>
<text x="59.9" y="49.1">PD7</text>
<text x="59.9" y="53.6">PD4</text>
<text x="59.9" y="55.1">PD3</text>
<text x="164.8" y="76.1">PB0</text>
<text x="164.8" y="77.6">PB1</text>
<text x="164.8" y="79.1">PB2</text>
<text x="164.8" y="80.6">PB3</text>
<text x="164.8" y="82">PB4</text>
<text x="164.8" y="83.6">PB5</text>
<text x="164.8" y="85.1">PB6</text>
<text x="164.8" y="86.5">PB7</text>
</g>
<g font-size="1.4" fill="#004080">
<text x="174.6" y="23" transform="rotate(-90 174.6 23)">VDD</text>
<text x="175.3" y="21.7">DOUT</text>
<text x="171.6" y="29.2">A0</text>
<text x="68.2" y="33.7">RESET</text>
<text x="77.1" y="34.5" transform="rotate(-90 77.1 34.5)">AVCC</text>
<text x="81.6" y="33.5" transform="rotate(-90 81.6 33.5)">VCC</text>
<text x="171.6" y="30.6">A1</text>
<text x="171.6" y="32.2">A2</text>
<text x="171.6" y="33.7">A3</text>
<text x="171.6" y="35.1">A4</text>
<text x="175.6" y="35.1">AD10</text>
<text x="175.6" y="33.7">AD11</text>
<text x="68.2" y="36.7">PB0</text>
<text x="68.2" y="38.2">PB1</text>
<text x="68.2" y="39.7">(AIN0)PB2</text>
<text x="68.2" y="41.1">(AIN1)PB3</text>
<text x="80.5" y="36.7">(ADC0)PA0</text>
<text x="80.5" y="38.2">(ADC1)PA1</text>
<text x="80.5" y="39.7">(ADC2)PA2</text>
<text x="80.5" y="41.1">(ADC3)PA3</text>
<text x="171.6" y="36.7">A5</text>
<text x="171.6" y="38.2">A6</text>
<text x="171.6" y="39.7">A7</text>
<text x="176.4" y="38.2">AD8</text>
<text x="176.4" y="36.7">AD9</text>
<text x="68.2" y="42.7">PB4</text>
<text x="68.2" y="44.2">PB5</text>
<text x="68.2" y="45.6">PB6</text>
<text x="68.2" y="47.2">(SCK)PB7</text>
<text x="80.5" y="42.7">(ADC4)PA4</text>
<text x="80.5" y="44.2">(ADC5)PA5</text>
<text x="80.5" y="45.6">(ADC6)PA6</text>
<text x="80.5" y="47.2">(ADC7)PA7</text>
<text x="171.6" y="47.2">TE</text>
<text x="175.3" y="42.7">OSC2</text>
<text x="175.3" y="44.2">OSC1</text>
<text x="68.2" y="53.2">(OC1A)PD5</text>
<text x="68.2" y="51.6">(ICP1)PD6</text>
<text x="68.2" y="50.1">(OC2)PD7</text>
<text x="81.3" y="51.6">(SDA)PC1</text>
<text x="81.4" y="50.1">(SCL)PC0</text>
<text x="81.4" y="53.2">(TCK)PC2</text>
<text x="177.5" y="50.2" transform="rotate(-90 177.5 50.2)">GND</text>
<text x="68.2" y="59.2">(TXD)PD1</text>
<text x="68.2" y="57.7">(INT0)PD2</text>
<text x="68.2" y="56.1">(INT1)PD3</text>
<text x="68.2" y="54.7">(OC1B)PD4</text>
<text x="85" y="54.7">PC3</text>
<text x="85" y="56.1">PC4</text>
<text x="85" y="57.7">PC5</text>
<text x="85" y="59.2">PC6</text>
<text x="68.2" y="63.7">AREF</text>
<text x="68.2" y="60.6">(RXD)PD0</text>
<text x="85" y="60.6">PC7</text>
<text x="69.7" y="68.2" transform="rotate(-90 69.7 68.2)">AGND</text>
<text x="75.6" y="68.2" transform="rotate(-90 75.6 68.2)">XTAL2</text>
<text x="81.6" y="68.2" transform="rotate(-90 81.6 68.2)">XTAL1</text>
<text x="86.1" y="68.2" transform="rotate(-90 86.1 68.2)">GND</text>
<text x="65.2" y="105.6">IN+</text>
<text x="65.2" y="107.1">IN-</text>
<text x="69.7" y="105.6">LOAD1</text>
<text x="69.7" y="107.1">LOAD2</text>
</g>
<g font-size="1.1">
<text x="22.2" y="1.1">5</text>
<text x="63.5" y="1.1">4</text>
<text x="104.9" y="1.1">3</text>
<text x="146.2" y="1.1">2</text>
<text x="187.6" y="1.1">1</text>
<text x=".4" y="17">D</text>
<text x="208.8" y="17">D</text>
<text x=".4" y="46.2">C</text>
<text x="208.8" y="46.2">C</text>
<text x=".4" y="75.4">B</text>
<text x="208.8" y="75.4">B</text>
<text x=".4" y="104.6">A</text>
<text x="208.8" y="104.6">A</text>
<text x="22.2" y="119.5">5</text>
<text x="63.5" y="119.5">4</text>
<text x="104.9" y="119.5">3</text>
<text x="146.2" y="119.5">2</text>
<text x="187.6" y="119.5">1</text>
</g>
</svg>
